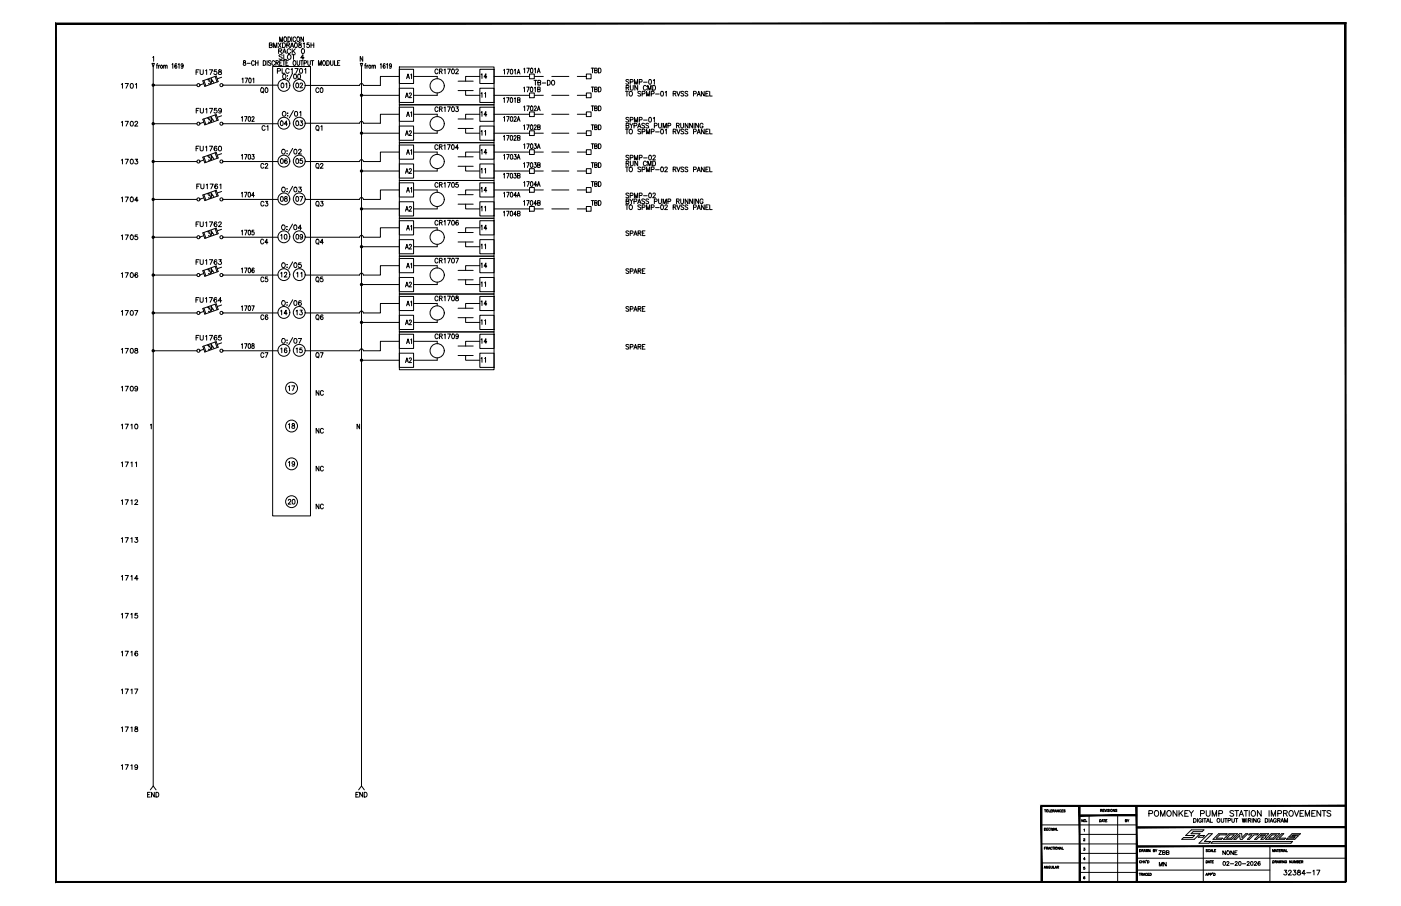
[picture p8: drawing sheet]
<svg xmlns="http://www.w3.org/2000/svg" width="432mm" height="279mm" viewBox="0 0 432 279" stroke-linecap="round" stroke-linejoin="round" font-family="sans-serif">
<g fill="none" stroke="#000" stroke-width=".31">
<path d="M46.8 19.6h.8l-.4 1.1zM47.1 17.7l.2-.3v1.5M48.6 19.6l-.3 .3v1.2M53 19.9l.3-.3v1.5M54.5 19.8l-.1-.1a.72 .72 0 0 0-.6 .6 .72 .72 0 0 0 .4 .8 .42 .42 0 0 0 .3-.5 .42 .42 0 0 0-.5-.4l-.1 .4M55 19.9l.2-.3v1.5M75.1 18.8v.4a.54 .54 0 0 1 .6 .3 .54 .54 0 0 1-.2 .7 .5 .5 0 0 1-.5-.6 .5 .5 0 0 1 .6-.4v-.4zM76.1 19.5h1M78.4 19a.43 .43 0 0 0-.6-.3 .43 .43 0 0 0-.3 .6v.3a.43 .43 0 0 0 .3 .6 .43 .43 0 0 0 .6-.4M78.7 18.7v1.5M78.7 19.4h.8M79.5 18.7v1.5"/>
<path d="M81.1 18.7a.73 .73 0 0 1 .8 .7 .73 .73 0 0 1-.8 .8zM82.3 18.7v1.5M83 13.9l.8-.1v-.5l-.8-.1v1.5l.8-.2 .1-.3-.3-.3M83.5 18.9l-.7-.1v.4l.6 .3 .1 .5-.3 .2-.5-.2M86.2 12.8v-1.4l.4 1.4 .5-1.4v1.4M87.7 11.5l.1-.1a.7 .7 0 0 1 .6 .7 .7 .7 0 0 1-.7 .7l-.2-.5zM88.8 11.4a.73 .73 0 0 1 .8 .7 .73 .73 0 0 1-.8 .7zM89.9 11.4v1.4M91.1 11.7a.43 .43 0 0 0-.5-.3 .43 .43 0 0 0-.3 .6v.3a.43 .43 0 0 0 .3 .5 .43 .43 0 0 0 .5-.3M91.7 11.5l.1-.1a.7 .7 0 0 1 .6 .7 .7 .7 0 0 1-.7 .7l-.2-.5zM93.5 11.4v1.4l-.7-1.4v1.4M99.7 18.8l.1-.1a.7 .7 0 0 1 .5 .8 .7 .7 0 0 1-.6 .6l-.3-.5z"/>
<path d="M100.7 18.7a.73 .73 0 0 1 .8 .7 .73 .73 0 0 1-.8 .8zM101.9 18.7v1.3l.3 .2 .4-.2 .1-1.3M103.1 18.7v1.5h.7M104 19.4h.5M104.8 18.7h-.8v1.5h.8M111 19.6h.8l-.4 1.1zM111.8 17.4v1.5l-.8-1.5v1.5M112.8 19.6l-.3 .3v1.2M117.2 19.9l.3-.3v1.5M118.7 19.8l-.1-.1a.72 .72 0 0 0-.6 .6 .72 .72 0 0 0 .4 .8 .42 .42 0 0 0 .3-.5 .42 .42 0 0 0-.5-.4l-.1 .4M119.2 19.9l.2-.3v1.5M37.4 26l.3-.2v1.4"/>
<path d="M41.6 37.8l.1-.3 .4-.1 .3 .4-.9 1.1h1M47.2 20.7v221.7M47.2 26.3h13.5M47.2 38.2h13.5M48.2 20.1h.4M48.9 20.1v1M49.3 20.1l-.4 .4M50.4 20.4l.3-.3 .2 .1 .1 .9M50.4 20.1v1M51 20.4l.2-.3 .3 .1v.9M56.4 20.1l-.1 .4a.37 .37 0 0 1-.5-.4 .37 .37 0 0 1 .6-.3l-.1 1.2-.5-.1M60.4 22.2h.6"/>
<path d="M61.3 21.5h-.9v1.5M61.7 21.5v1.1l.4 .4 .5-.2 .1-1.3M63.4 21.8l.3-.3v1.5M64.5 21.5h1l-.7 1.5M66.8 21.5h-.7l-.1 .7a.51 .51 0 0 1 .8 0 .51 .51 0 0 1-.1 .7 .51 .51 0 0 1-.8-.2M67.5 21.6v.4l.8 .5a.51 .51 0 0 1-.4 .5 .51 .51 0 0 1-.6-.3l.2-.5 .7-.3-.3-.4zM68.7 26.3h17M68.7 38.2h17M74.4 36.3l.3-.3v1.4M74.6 24.4l.3-.3v1.4M75.4 36h.7l-.5 1.4M75.5 24.1h.8l-.5 1.4"/>
<path d="M76.6 36a.71 .71 0 0 1 .8 .6 .71 .71 0 0 1-.5 .8l-.4-.3zM76.8 24.1a.72 .72 0 0 1 .8 .6 .72 .72 0 0 1-.5 .8l-.4-.2zM77.6 36.3l.1-.2a.35 .35 0 0 1 .5-.1 .35 .35 0 0 1 .1 .5l-.7 .9h.8M77.9 24.4l.3-.3v1.4M84 20.5h11.7v138.6h-11.7zM85.5 21.9l.8-.1 .1-.5-.9-.2v1.5M87 21.1v1.5h.8M87.4 22.9a.67 .67 0 0 1 .7 .7 .67 .67 0 0 1-.7 .6l-.3-.4zM89.1 21.5a.55 .55 0 0 0-.6-.4 .55 .55 0 0 0-.4 .6 .61 .61 0 0 0 .1 .8 .61 .61 0 0 0 .8-.1l.1-.2M89.7 21.4l.4-.3v1.5M90.2 22.6l-1.2 2.2M90.4 34.1l-1.2 2.2"/>
<path d="M90.7 22.9a.71 .71 0 0 1 .8 .6 .71 .71 0 0 1-.5 .8l-.4-.3zM90.9 21.1h1l-.7 1.5M91 34.4a.67 .67 0 0 1 .7 .7 .67 .67 0 0 1-.7 .7l-.2-.6zM91.9 22.9a.71 .71 0 0 1 .9 .6 .71 .71 0 0 1-.6 .8l-.4-.3zM92.4 34.6l.3-.2v1.4M92.5 21.2a.72 .72 0 0 1 .9 .5 .72 .72 0 0 1-.5 .9l-.5-.3zM93.9 21.4l.3-.3v1.5M98.1 20.2v-1.5l.5 1.5 .4-1.5v1.5M111.4 20.7v221.7M111.4 29.4h11.7M112.4 20.1h.4M113.1 20.1v1"/>
<path d="M113.5 20.1l-.4 .4M114.6 20.4l.3-.3 .2 .1 .1 .9M114.6 20.1v1M115.2 20.4l.2-.3 .3 .1v.9M120.6 20.1l-.1 .4a.39 .39 0 0 1-.5-.4 .39 .39 0 0 1 .5-.4l.1 1.1-.3 .3-.3-.2M123.1 20.7h29.2v11.6h-29.2zM123.1 32.3h29.2v11.7h-29.2zM123.1 23.6h-5.9v2.7h-5.2a.58 .58 0 0 0-.6-.5 .58 .58 0 0 0-.6 .5h-16.7M123.1 35.2h-5.9v2.8h-5.2a.58 .58 0 0 0-.6-.6 .58 .58 0 0 0-.6 .6h-16.7M127.5 23.6h7.2v.7M127.5 35.2h7.2v.8M134.7 28.7v.7h-7.2"/>
<path d="M135 21.6a.48 .48 0 0 0-.6-.3 .48 .48 0 0 0-.4 .5v.4a.48 .48 0 0 0 .4 .5 .48 .48 0 0 0 .6-.3M135 33.3a.48 .48 0 0 0-.6-.3 .48 .48 0 0 0-.4 .5v.4a.48 .48 0 0 0 .4 .5 .48 .48 0 0 0 .6-.3M135.4 22l.8-.1v-.5l-.8-.1v1.4M135.4 33.6h.8v-.5l-.8-.2v1.5M135.9 22l.4 .7M135.9 33.6l.4 .8M136.9 21.6l.3-.3v1.4M136.9 33.2l.3-.3v1.5M137.9 21.3h.9l-.6 1.4M137.9 32.9h.9l-.6 1.5M139.4 21.4a.72 .72 0 0 1 .8 .5 .72 .72 0 0 1-.5 .8l-.5-.2zM139.4 33a.71 .71 0 0 1 .8 .6 .71 .71 0 0 1-.5 .8l-.5-.3z"/>
<path d="M140.5 21.6l.1-.2 .4-.1 .2 .4-.8 1h.9M140.5 32.9h.7l-.3 .6a.46 .46 0 0 1 .3 .7 .46 .46 0 0 1-.8-.1M141.2 25h4.6M141.2 27.9h4.6M141.2 36.7h4.6M141.2 39.6h4.6M143.5 27.9v1.5h4.4M143.5 39.6v1.5h4.4M147.9 23.6h-4.4v1.4M147.9 35.2h-4.4v1.5M152.3 23.6h10.9M152.3 29.4h10.9"/>
<path d="M152.3 35.2h10.9M155.2 30.4l.2-.3v1.5M155.2 21.6l.3-.2v1.4M155.2 36.3l.3-.3v1.4M156.1 30.1h.8l-.5 1.5M156.1 21.4h.8l-.5 1.4M156.1 36h.8l-.5 1.4M157.4 30.2l.2-.1a.82 .82 0 0 1 .4 .8 .82 .82 0 0 1-.4 .7l-.3-.3zM157.4 21.4a.72 .72 0 0 1 .8 .6 .72 .72 0 0 1-.5 .8l-.4-.2zM157.4 36a.71 .71 0 0 1 .8 .6 .71 .71 0 0 1-.5 .8l-.4-.3zM158.4 36.3l.2-.3 .5 .3-.7 1.1h.8M158.5 30.4l.3-.3v1.5"/>
<path d="M158.5 21.6l.3-.2v1.4M159.4 22.8l.4-1.4 .5 1.4M159.4 37.4l.4-1.4 .5 1.4M159.5 30.8l.7-.1v-.5l-.7-.1v1.5l.7-.2 .1-.3-.3-.3M159.5 22.3h.6M159.5 36.9h.6M161.4 27.1l.2-.2v1.4M161.4 38.8l.2-.3v1.5M161.4 21.3l.3-.3v1.5M161.4 33l.3-.3v1.4M162.3 38.5h.8l-.6 1.5M162.3 21h.8l-.5 1.5"/>
<path d="M162.3 32.7h.8l-.5 1.4M163.2 28.7h1.5v1.4h-1.5zM163.2 34.5h1.5v1.5h-1.5zM163.6 38.6l.2-.1a.82 .82 0 0 1 .4 .7 .82 .82 0 0 1-.4 .8l-.4-.7zM163.6 21.1a.72 .72 0 0 1 .8 .6 .72 .72 0 0 1-.5 .8l-.4-.3zM163.6 32.8a.71 .71 0 0 1 .8 .5 .71 .71 0 0 1-.5 .8l-.4-.2zM164.6 38.9l.1-.3 .4-.1 .2 .4-.8 1.1h.8M164.6 33l.1-.2a.39 .39 0 0 1 .6 .1 .39 .39 0 0 1-.2 .5l-.5 .7h.8M164.7 29.4h2.7M164.7 35.2h2.7M164.7 21.3l.3-.3v1.5M165.6 22.5l.4-1.5 .5 1.5"/>
<path d="M165.6 34.1l.4-1.4 .5 1.4M165.7 39.2h.7v-.6l-.7-.1v1.5l.7-.1 .1-.4-.3-.3M165.7 22h.6M165.7 33.6h.6M170.1 23.6h5.2M170.1 29.4h5.2M170.1 35.2h5.2M177.9 23.6h2.8M177.9 29.4h2.8M177.9 35.2h2.8M192.8 28.2h.9M192.8 39.8h.9"/>
<path d="M193 27h.7v-.6l-.7-.1v1.5M193 38.7l.7-.1v-.5l-.7-.1v1.5l.7-.1 .1-.4-.3-.3M193.2 28.2v1.4M193.2 39.8v1.5M193.4 27l.4 .8M193.8 24.7l-.3-.2-.6 .2 .1 .4 .7 .3v.5l-.5 .1-.3-.2M193.8 36.4l-.3-.2-.6 .2 .1 .3 .7 .4v.5l-.8-.2M194.1 38l.5 .7v.8M194.2 28.2h.1a.7 .7 0 0 1 .7 .7 .7 .7 0 0 1-.8 .7l-.3-.5zM194.2 25.3l.8-.1 .1-.5-.9-.2v1.5M194.2 36.9h.8v-.6l-.8-.1v1.4M194.3 26.3v1.1l.4 .4 .4-.2 .1-1.3"/>
<path d="M195.1 38l-.5 .7M195.4 38.8l.8-.1v-.5l-.8-.2v1.5M195.5 26v-1.5l.5 1.5 .5-1.5v1.5M195.5 37.6v-1.4l.5 1.4 .5-1.4v1.4M196.5 26.3v1.5l-.8-1.5v1.5M196.5 39.5l.5-1.5 .5 1.5M196.7 39h.7M197 25.3l.8-.1 .1-.5-.9-.2v1.5M197 36.9h.8v-.6l-.8-.1v1.4M197.5 28.4l-.3-.2-.6 .2 .1 .3 .8 .5-.3 .4-.6-.2M197.9 28.9h.8v-.7h-.8v1.4M198.4 25.4h1.1"/>
<path d="M198.4 37h1.1M198.7 38.2l-.3-.2-.5 .1v.5l.6 .3 .2 .4-.3 .2-.6-.2M199.2 26.7a.49 .49 0 0 0-.5-.4 .49 .49 0 0 0-.4 .6v.4a.49 .49 0 0 0 .4 .5 .49 .49 0 0 0 .5-.4M199.2 29.6v-1.4l.5 1.4 .5-1.4v1.4M199.7 27.8v-1.5l.5 1.5 .5-1.5v1.5M199.9 38.2l-.3-.2-.5 .2 .1 .4 .7 .5-.3 .4-.5-.2M200.1 24.6a.72 .72 0 0 1 .8 .5 .72 .72 0 0 1-.5 .9l-.4-.3zM200.1 36.3a.72 .72 0 0 1 .8 .5 .72 .72 0 0 1-.5 .8l-.4-.2zM200.7 28.9h.8v-.7h-.8v1.4M201.2 26.3a.74 .74 0 0 1 .9 .8 .74 .74 0 0 1-.9 .7zM201.4 24.8l.3-.3v1.5M201.4 36.5l.3-.3v1.4"/>
<path d="M201.7 38.8l.7-.1 .1-.5-.8-.2v1.5M202 29h1.2M203 38v1.1l.3 .4 .5-.2 .1-1.3M203.8 28.2a.72 .72 0 0 1 .8 .6 .72 .72 0 0 1-.5 .8l-.4-.2zM203.8 39.9a.71 .71 0 0 1 .8 .6 .71 .71 0 0 1-.5 .8l-.4-.3zM204.4 39.5v-1.5l.5 1.5 .5-1.5v1.5M205 28.4l.4-.2v1.4M205.9 38.8l.7-.1 .1-.5-.8-.2v1.5M207.5 28.9l.7-.1 .1-.5-.8-.1v1.4M207.9 28.9l.5 .7M208.5 38.7l.7-.1 .1-.4-.8-.2v1.5M208.6 28.2l.5 1.4 .5-1.4"/>
<path d="M208.6 39.8l.5 1.5 .5-1.5M208.9 38.7l.5 .8M209.8 38v1.1l.4 .4 .4-.2 .1-1.3M210.7 28.4l-.3-.2-.5 .2 .1 .3 .7 .5-.3 .4-.5-.2M212 28.4l-.3-.2-.6 .2 .1 .3 .8 .5-.3 .4-.6-.2M212 38v1.5l-.8-1.5v1.5M213.4 38v1.5l-.8-1.5v1.5M213.7 28.9h.8v-.7h-.8v1.4M213.9 38v1.5M214.9 29.6l.5-1.4 .5 1.4M215.1 29.1h.6M215.3 38v1.5l-.9-1.5v1.5"/>
<path d="M216.7 38.4a.49 .49 0 0 0-.6-.4 .49 .49 0 0 0-.4 .6v.3a.48 .48 0 0 0 .5 .6 .48 .48 0 0 0 .5-.6h-.3M217 28.2v1.4l-.8-1.4v1.4M217 39.8v1.5l-.8-1.5v1.5M217.6 28.9h.5M218.4 28.2h-.8v1.4h.8M218.4 39.8h-.8v1.5h.8M218.7 28.2v1.4h.8M218.7 39.8v1.5h.8M41.7 49.1h.7l-.4 .5a.49 .49 0 0 1 .4 .8 .49 .49 0 0 1-.9-.1M47.2 49.8h13.5M60.6 57.4h.6M61.6 56.8h-1v1.4"/>
<path d="M61.9 56.8v1l.4 .4 .5-.2 .1-1.2M63.6 57l.3-.2v1.4M64.7 56.8h1l-.7 1.4M67 57v-.2a.72 .72 0 0 0-.9 .5 .72 .72 0 0 0 .5 .9 .45 .45 0 0 0 .5-.4 .45 .45 0 0 0-.4-.5 .45 .45 0 0 0-.5 .4M67.7 57l.4-.2v1.4M68.7 49.8h17M87.1 57.8a.66 .66 0 0 1 .9 .7 .66 .66 0 0 1-1 .5l-.2-.7zM90.2 45.8l-1.2 2.2M90.2 57.4l-1.2 2.3M90.8 46.1a.66 .66 0 0 1 .7 .7 .66 .66 0 0 1-.7 .6l-.2-.5zM90.8 57.8a.72 .72 0 0 1 .8 .5 .72 .72 0 0 1-.5 .9l-.5-.3zM92 46.4l.3-.4 .6 .3-1 1.2h1"/>
<path d="M92.1 57.7h.8l-.5 .6a.49 .49 0 0 1 .4 .8 .49 .49 0 0 1-.9-.2M94.1 49.8h16.7M110.8 49.8a.58 .58 0 0 1 .6-.6 .58 .58 0 0 1 .6 .6M111.4 41.1h11.7M111.4 52.7h11.7M123.1 44h29.2v11.7h-29.2zM123.1 55.7h29.2v11.6h-29.2zM123.1 46.9h-5.9v2.9h-5.2M123.1 58.6h-5.9v2.9h-5.2a.58 .58 0 0 0-.6-.6 .58 .58 0 0 0-.6 .6h-16.7M127.5 46.9h7.2v.7M127.5 58.6h7.2v.7M134.7 40.3v.8h-7.2"/>
<path d="M134.7 52v.7h-7.2M135 45a.48 .48 0 0 0-.6-.4 .48 .48 0 0 0-.4 .6v.3a.48 .48 0 0 0 .4 .6 .48 .48 0 0 0 .6-.4M135 56.6a.48 .48 0 0 0-.6-.3 .48 .48 0 0 0-.4 .5v.4a.48 .48 0 0 0 .4 .6 .48 .48 0 0 0 .6-.4M135.4 45.3l.7-.1 .1-.4-.8-.2v1.5M135.4 57l.8-.1v-.5l-.8-.1v1.5M135.8 45.3l.5 .8M135.9 57l.4 .8M136.8 44.9l.3-.3v1.5M136.9 56.6l.3-.3v1.5M137.9 44.6h.9l-.6 1.5M137.9 56.3h.9l-.6 1.5M139.3 44.7a.72 .72 0 0 1 .8 .6 .72 .72 0 0 1-.5 .8l-.4-.3z"/>
<path d="M139.4 56.4a.72 .72 0 0 1 .8 .5 .72 .72 0 0 1-.5 .9l-.5-.3zM141.2 56.3h-.7v.6a.48 .48 0 0 1 .7 0 .48 .48 0 0 1-.1 .7 .48 .48 0 0 1-.7-.1M141.2 48.4h4.6M141.2 51.3h4.6M141.3 45.6h-.9l.6-1v1.5M143.5 51.3v1.4h4.4M147.9 46.9h-4.4v1.5M147.9 58.6h-4.4v1.4M152.3 46.9h10.9M152.3 58.6h10.9M152.3 41.1h10.9M152.3 52.7h10.9"/>
<path d="M155.2 42.1l.2-.3v1.5M155.2 53.8l.2-.3v1.4M155.2 47.9l.3-.3v1.5M155.2 59.6l.3-.3v1.5M156.1 41.8h.8l-.5 1.5M156.1 53.5h.8l-.5 1.4M156.1 47.6h.8l-.5 1.5M156.1 59.3h.8l-.5 1.5M157.4 41.9l.2-.1a.82 .82 0 0 1 .4 .7 .82 .82 0 0 1-.4 .8l-.4-.7zM157.4 53.5h.2a.8 .8 0 0 1 .4 .7 .8 .8 0 0 1-.4 .7l-.4-.6zM157.4 47.7a.72 .72 0 0 1 .8 .6 .72 .72 0 0 1-.5 .8l-.4-.3zM157.4 59.4l.2-.1a.82 .82 0 0 1 .5 .7 .82 .82 0 0 1-.5 .8l-.3-.7z"/>
<path d="M158.4 42.2l.2-.4 .5 .3-.8 1.2h.8M158.5 53.5h.6l-.4 .5a.43 .43 0 0 1 .4 .7 .43 .43 0 0 1-.8-.1M158.5 47.6h.6l-.3 .6a.43 .43 0 0 1 .3 .7 .43 .43 0 0 1-.7-.1M159.4 49.1l.4-1.5 .5 1.5M159.5 42.5l.7-.1v-.5l-.7-.1v1.5l.7-.1 .1-.4-.3-.3M159.5 54.2l.7-.1v-.6h-.7v1.4h.7l.1-.4-.3-.3M159.5 48.6h.6M161.4 50.5l.2-.3v1.4M161.4 44.6l.3-.2v1.4M161.4 56.3l.3-.3v1.5M162.3 50.2h.8l-.6 1.4M162.3 44.4h.8l-.5 1.4"/>
<path d="M162.3 56h.8l-.5 1.5M163.2 40.3h1.5v1.5h-1.5zM163.2 46.2h1.5v1.4h-1.5zM163.2 52h1.5v1.5h-1.5zM163.2 57.8h1.5v1.5h-1.5zM163.6 50.3l.2-.1a.82 .82 0 0 1 .4 .7 .82 .82 0 0 1-.4 .7l-.4-.6zM163.6 44.4a.72 .72 0 0 1 .8 .6 .72 .72 0 0 1-.5 .8l-.4-.3zM163.6 56.1a.72 .72 0 0 1 .8 .6 .72 .72 0 0 1-.5 .8l-.4-.3zM164.7 50.2h.6l-.4 .6a.43 .43 0 0 1 .4 .6 .43 .43 0 0 1-.8 0M164.7 46.9h2.7M164.7 58.6h2.7M164.7 41.1h2.7"/>
<path d="M164.7 52.7h2.7M164.7 44.4h.6l-.3 .5a.43 .43 0 0 1 .3 .7 .43 .43 0 0 1-.7-.1M165.4 57h-.8l.5-1v1.5M165.6 45.8l.4-1.4 .5 1.4M165.6 57.5l.4-1.5 .5 1.5M165.7 50.9l.7-.1v-.5l-.7-.1v1.4l.7-.1 .1-.3-.3-.3M165.7 45.3h.6M165.7 57h.6M170.1 46.9h5.2M170.1 58.6h5.2M170.1 41.1h5.2M170.1 52.7h5.2"/>
<path d="M177.9 46.9h2.8M177.9 58.6h2.8M177.9 41.1h2.8M177.9 52.7h2.8M193.2 51.5v1.5M194 40l.2-.1a.64 .64 0 0 1 .8 .7 .64 .64 0 0 1-1 .5zM194.2 51.6l.1-.1a.7 .7 0 0 1 .7 .8 .7 .7 0 0 1-.8 .6l-.3-.5zM197.5 40l-.3-.2-.6 .2 .1 .4 .7 .3 .1 .4-.3 .2-.6-.2M197.5 51.7l-.3-.2-.6 .2 .1 .4 .8 .4-.3 .5-.6-.2M197.9 40.6l.8-.1v-.5l-.8-.2v1.5M197.9 52.3l.8-.1v-.6l-.8-.1v1.5M199.2 41.3v-1.5l.5 1.5 .5-1.5v1.5"/>
<path d="M199.2 53v-1.5l.5 1.5 .5-1.5v1.5M200.7 40.6l.8-.1v-.5l-.8-.2v1.5M200.7 52.3l.8-.1v-.6l-.8-.1v1.5M202 40.7h1.2M202 52.3h1.2M203.8 51.6a.72 .72 0 0 1 .8 .5 .72 .72 0 0 1-.5 .9l-.4-.3zM204.9 51.9l.1-.3 .4-.1 .3 .4-.8 1.1h.8M205 40.1l.4-.3v1.5M207.5 40.5h.7l.1-.5-.8-.2v1.5M207.5 52.2l.7-.1 .1-.5-.8-.1v1.5M207.9 40.5l.5 .8M207.9 52.2l.5 .8"/>
<path d="M208.6 51.5l.5 1.5 .5-1.5M210.7 40l-.3-.2-.5 .2 .1 .4 .7 .5-.3 .4-.5-.2M210.7 51.7l-.3-.2-.5 .2 .1 .4 .7 .4-.3 .5-.5-.2M212 40l-.3-.2-.6 .2 .1 .4 .8 .5-.3 .4-.6-.2M212 51.7l-.3-.2-.6 .2 .1 .4 .8 .4-.3 .5-.6-.2M213.7 40.6l.8-.1v-.5l-.8-.2v1.5M213.7 52.3l.8-.1v-.6l-.8-.1v1.5M214.9 41.3l.5-1.5 .5 1.5M214.9 53l.5-1.5 .5 1.5M215.1 40.8h.6M215.1 52.5h.6M217 51.5v1.5l-.8-1.5v1.5"/>
<path d="M217.6 40.5h.5M217.6 52.2h.5M218.4 51.5h-.8v1.5h.8M218.7 51.5v1.5h.8M42.4 72.4h-.7l-.1 .7a.51 .51 0 0 1 .8 0 .51 .51 0 0 1-.2 .7 .51 .51 0 0 1-.7-.2M42.6 61.7h-1.1l.7-.9v1.4M47.2 61.5h13.5M47.2 73.2h13.5M60.4 69.1h.6M61.3 68.4h-.9v1.5M61.7 68.4v1.1l.4 .4 .5-.2 .1-1.3M63.4 68.7l.3-.3v1.5"/>
<path d="M64.5 68.4h1l-.7 1.5M66.8 68.6v-.1a.67 .67 0 0 0-.8 .6 .67 .67 0 0 0 .7 .7 .45 .45 0 0 0 0-.7 .45 .45 0 0 0-.7 .3M67.4 68.8l.1-.3 .4-.1 .3 .4-.9 1.1h1M68.7 61.5h17M68.7 73.2h17M90.2 69.1l-1.3 2.2M90.7 69.4a.67 .67 0 0 1 .8 .7 .67 .67 0 0 1-.8 .7l-.2-.6zM93 70.4h-1.1l.7-1v1.4M94.1 73.2h16.7M110.8 73.2a.58 .58 0 0 1 .6-.6 .58 .58 0 0 1 .6 .6M111.4 64.4h11.7M111.4 76.1h11.7"/>
<path d="M123.1 67.3h29.2v11.7h-29.2zM123.1 79h29.2v11.7h-29.2zM123.1 70.2h-5.9v3h-5.2M127.5 70.2h7.2v.8M134.7 63.7v.7h-7.2M134.7 75.3v.8h-7.2M135 68.3a.48 .48 0 0 0-.6-.3 .48 .48 0 0 0-.4 .5v.4a.48 .48 0 0 0 .4 .5 .48 .48 0 0 0 .6-.3M135 80a.48 .48 0 0 0-.6-.4 .48 .48 0 0 0-.4 .6v.4a.48 .48 0 0 0 .4 .5 .48 .48 0 0 0 .6-.4M135.4 68.7l.8-.1v-.5l-.8-.1v1.4M135.9 68.7l.4 .7M136.9 68.3l.3-.3v1.4M136.9 79.9l.3-.3v1.5"/>
<path d="M137.9 68h.9l-.6 1.4M137.9 79.6h.9l-.6 1.5M139.4 68a.71 .71 0 0 1 .8 .6 .71 .71 0 0 1-.5 .8l-.5-.3zM139.4 79.7a.72 .72 0 0 1 .8 .6 .72 .72 0 0 1-.5 .8l-.5-.3zM140.4 79.6h.9l-.6 1.5M141.2 60h4.6M141.2 63h4.6M141.2 71.7h4.6M141.2 74.6h4.6M141.2 68.2v-.2a.71 .71 0 0 0-.8 .6 .71 .71 0 0 0 .5 .8 .43 .43 0 0 0 .4-.4 .43 .43 0 0 0-.3-.4 .43 .43 0 0 0-.5 .3M143.5 63v1.4h4.4M143.5 74.6v1.5h4.4"/>
<path d="M147.9 70.2h-4.4v1.5M152.3 64.4h10.9M155.2 65.4l.2-.3v1.5M156.1 65.1h.8l-.5 1.5M157.4 65.2l.2-.1a.82 .82 0 0 1 .4 .8 .82 .82 0 0 1-.4 .7l-.3-.3zM159.2 66.1h-.9l.6-1v1.5M159.2 60.3h-.8l.5-1v1.5M159.4 60.8l.4-1.5 .5 1.5M159.5 65.8h.7v-.6l-.7-.1v1.5l.7-.1 .1-.4-.3-.3M159.5 60.3h.6M161.4 62.1l.2-.2v1.4M162.3 61.9h.8l-.6 1.4"/>
<path d="M163.2 63.7h1.5v1.4h-1.5zM163.6 61.9h.2a.82 .82 0 0 1 .4 .7 .82 .82 0 0 1-.4 .7l-.4-.6zM164.7 64.4h2.7M165.4 62.8h-.9l.6-.9v1.4M165.7 62.6l.7-.1v-.6h-.7v1.4h.7l.1-.5-.3-.2M170.1 64.4h5.2M177.9 64.4h2.8M193.2 63.2v1.4M194 63.4l.2-.1a.67 .67 0 0 1 .7 .6 .67 .67 0 0 1-.7 .7l-.3-.5zM197.5 63.4l-.3-.2-.6 .2 .1 .3 .8 .5-.3 .4-.6-.2M197.9 63.9h.8v-.6l-.8-.1v1.4M199.2 64.6v-1.4l.5 1.4 .5-1.4v1.4"/>
<path d="M200.7 63.9h.8v-.6l-.8-.1v1.4M202 64h1.2M203.8 63.3a.71 .71 0 0 1 .8 .5 .71 .71 0 0 1-.5 .8l-.4-.2zM204.4 62.8v-1.4l.5 1.4 .5-1.4v1.4M204.9 63.5l.3-.3 .5 .3-.8 1.1h.8M205.9 62.1h.7v-.7h-.7v1.4M207.5 63.9l.7-.1 .1-.5-.8-.1v1.4M207.9 63.9l.5 .7M208.5 62.1l.7-.1v-.6h-.7v1.4M208.6 63.2l.5 1.4 .5-1.4M208.9 62.1l.5 .7M209.8 61.4v1l.4 .4 .4-.2 .1-1.2"/>
<path d="M210.7 63.4l-.3-.2-.5 .2 .1 .3 .7 .5-.3 .4-.5-.2M212 63.4l-.3-.2-.6 .2 .1 .3 .8 .5-.3 .4-.6-.2M212 61.4v1.4l-.8-1.4v1.4M213.4 61.4v1.4l-.8-1.4v1.4M213.7 63.9h.8v-.6l-.8-.1v1.4M213.9 61.4v1.4M214.9 64.6l.5-1.4 .5 1.4M215.1 64.1h.6M215.3 61.4v1.4l-.9-1.4v1.4M216.7 61.7a.49 .49 0 0 0-.6-.3 .49 .49 0 0 0-.4 .5v.4a.48 .48 0 0 0 .5 .5 .48 .48 0 0 0 .5-.5h-.3M217 63.2v1.4l-.8-1.4v1.4M217.6 63.9h.5"/>
<path d="M218.4 63.2h-.8v1.4h.8M218.7 63.2v1.4h.8M41.5 95.8h1l-.7 1.4M42.4 84.3v-.1a.67 .67 0 0 0-.8 .6 .67 .67 0 0 0 .7 .7 .45 .45 0 0 0 0-.8 .45 .45 0 0 0-.7 .4M47.2 84.8h13.5M47.2 96.5h13.5M68.7 84.8h17M68.7 96.5h17M87 81.3a.64 .64 0 0 1 .9 .5 .64 .64 0 0 1-.9 .5zM88.5 93.2h.1M90.2 80.8l-1.2 2.2M90.2 92.4l-1.2 2.3"/>
<path d="M90.8 81.1a.72 .72 0 0 1 .8 .5 .72 .72 0 0 1-.5 .9l-.5-.3zM90.8 92.8a.72 .72 0 0 1 .8 .5 .72 .72 0 0 1-.5 .9l-.5-.3zM92.8 81.1h-.7l-.1 .6a.52 .52 0 0 1 .8 0 .52 .52 0 0 1-.1 .7 .52 .52 0 0 1-.8-.2M92.9 92.9l-.1-.1a.67 .67 0 0 0-.8 .6 .67 .67 0 0 0 .7 .7 .45 .45 0 0 0 0-.7 .45 .45 0 0 0-.7 .3M94.1 96.5h16.7M110.8 96.5a.58 .58 0 0 1 .6-.6 .58 .58 0 0 1 .6 .6M111.4 87.7h11.7M111.4 99.4h11.7M123.1 90.7h29.2v11.7h-29.2zM123.1 81.9h-5.9v2.9h-5.2a.58 .58 0 0 0-.6-.6 .58 .58 0 0 0-.6 .6h-16.7M123.1 93.6h-5.9v2.9h-5.2M127.5 81.9h7.2v.7"/>
<path d="M127.5 93.6h7.2v.7M134.7 87v.7h-7.2M134.7 98.7v.7h-7.2M135 91.7a.48 .48 0 0 0-.6-.4 .48 .48 0 0 0-.4 .6v.3a.48 .48 0 0 0 .4 .6 .48 .48 0 0 0 .6-.4M135.4 80.3h.8v-.5l-.8-.2v1.5M135.4 92l.8-.1v-.4l-.8-.2v1.5M135.9 80.3l.4 .8M135.9 92l.4 .8M136.9 91.6l.3-.3v1.5M137.9 91.3h.9l-.6 1.5M139.4 91.4a.71 .71 0 0 1 .8 .5 .71 .71 0 0 1-.5 .9l-.5-.3zM140.5 91.4v.4a.59 .59 0 0 1 .7 .2 .59 .59 0 0 1 0 .7l-.5 .1a.47 .47 0 0 1-.3-.6 .47 .47 0 0 1 .7-.3l.1-.5z"/>
<path d="M141.2 83.4h4.6M141.2 86.3h4.6M141.2 95.1h4.6M141.2 98h4.6M143.5 86.3v1.4h4.4M143.5 98v1.4h4.4M147.9 81.9h-4.4v1.5M147.9 93.6h-4.4v1.5M193.8 83.1l-.3-.2-.6 .2 .1 .3 .7 .4v.5h-.5l-.3-.2M193.8 94.8l-.3-.3-.6 .3 .1 .3 .7 .4v.4l-.8-.1M194.2 83.6h.8l.1-.6-.9-.1v1.4M194.2 95.3l.8-.1v-.6l-.8-.1v1.5"/>
<path d="M195.3 84.3l.6-1.4 .5 1.4M195.3 96l.6-1.5 .5 1.5M195.5 83.9h.7M195.5 95.5h.7M196.7 83.6l.7-.1 .1-.5-.8-.1v1.4M196.7 95.2h.7l.1-.5-.8-.2v1.5M197.1 83.6l.4 .7M197.1 95.2l.4 .8M198 83.6h.5M198 95.2h.5M198.8 82.9h-.8v1.4h.8M198.8 94.5h-.8v1.5h.8"/>
<path d="M41.7 107.5v.4a.59 .59 0 0 1 .6 .2 .59 .59 0 0 1 .1 .7h-.7a.59 .59 0 0 1 0-.7 .59 .59 0 0 1 .7-.2v-.4zM47.2 108.2h13.5M60.4 104.1h.6M61.3 103.4h-.9v1.5M68.7 108.2h17M88.5 104.9h.1M90.2 104.1l-1.2 2.2M90.8 104.5a.66 .66 0 0 1 .7 .6 .66 .66 0 0 1-.7 .7l-.2-.6zM91.9 104.4h1l-.7 1.4M111.4 111.1h11.7M123.1 102.4h29.2v11.6h-29.2zM123.1 105.3h-5.9v2.9h-5.2a.58 .58 0 0 0-.6-.6 .58 .58 0 0 0-.6 .6h-16.7"/>
<path d="M127.5 105.3h7.2v.7M134.7 110.4v.7h-7.2M135 103.3a.49 .49 0 0 0-.6-.3 .49 .49 0 0 0-.3 .5v.4a.49 .49 0 0 0 .3 .5 .49 .49 0 0 0 .6-.3M135.4 103.7l.8-.1 .1-.5-.9-.1v1.5M135.9 103.7l.4 .8M136.9 103.3l.3-.3v1.5M138 103h.8l-.6 1.5M139.4 103.1a.72 .72 0 0 1 .8 .5 .72 .72 0 0 1-.5 .9l-.4-.3zM141.2 106.7h4.6M141.2 109.6h4.6M141.3 103.5a.41 .41 0 0 1-.6 .3 .41 .41 0 0 1-.1-.7 .41 .41 0 0 1 .6 .1l-.1 1.2-.6-.2M143.5 109.6v1.5h4.4"/>
<path d="M147.9 105.3h-4.4v1.4M37.4 131.1l.3-.3v1.5M46.4 131.1l.2-.3v1.5M110.8 130.8v1.5l-.8-1.5v1.5M37.4 142.7l.3-.2v1.4M37.4 154.4l.3-.3v1.5M37.4 166.1l.3-.3v1.5M37.4 177.8l.3-.3v1.4M37.4 189.4l.3-.2v1.4M37.4 201.1l.3-.3v1.5M37.4 212.8l.3-.3v1.4M37.4 224.4l.3-.2v1.4"/>
<path d="M37.4 236.1l.3-.3v1.5M321 254.4h29.3M321.9 255.4l.4 .1-.1 .5-.3 .1zM321.9 249.7h.5M322.1 249.7v.7M322.6 255.7h.3M323 255.4h-.4v.7h.4M323.3 249.7v.7h.4M323.7 255.5a.29 .29 0 0 0-.4 0 .29 .29 0 0 0 0 .4 .29 .29 0 0 0 .4 0M323.9 250.1h.2M323.9 255.4v.7M324.2 256.1v-.7l.3 .7 .2-.7v.7"/>
<path d="M324.3 249.7h-.4v.7h.4M324.5 250.1l.5-.3-.5-.1v.7M324.7 250.1l.3 .3M324.9 256.1l.3-.7 .2 .7M325 255.8h.3M325.1 250.4l.3-.7 .2 .7M325.2 250.2h.3M325.6 255.4v.7h.4M326.3 249.7v.7l-.5-.7v.7M327 249.9a.29 .29 0 0 0-.4 0 .29 .29 0 0 0 0 .4 .29 .29 0 0 0 .4-.1M327.2 250.1h.3M327.7 249.7h-.5v.7h.5"/>
<path d="M328.3 249.8h-.5l.5 .4-.1 .2-.4-.1M332.7 257.3h17.6M333.9 252.7v.7l-.5-.7v.7M334 258.8l.3-.1-.4 .6h.5M334.1 255.8l.1-.1v.7M334.9 253.4h.1M335.7 251.5v20.5M338.9 252.7l.5 .2-.1 .5h-.4zM339.2 249.9h.4v-.2l-.4-.1v.7M339.4 249.9l.2 .4M339.5 253.4l.3-.7 .3 .7M339.6 253.2h.4"/>
<path d="M339.9 249.9h.2M340.1 252.7h.5M340.3 249.6h-.4v.7h.4M340.4 252.7v.7M340.4 249.6l.3 .7 .3-.7M340.8 253.1h.2M341.1 249.6v.7M341.2 252.7h-.4v.7h.4M341.8 249.7h-.4l.4 .4-.4 .1M342.1 249.6v.7M343.5 249.6v.7l-.4-.7v.7M344.2 249.7h-.4l.4 .4-.4 .1"/>
<path d="M344.5 251.5v20.5M354.1 250.9l1-.1 .1-.7-1.1-.1v1.7M355.9 250.2l.2-.1a.82 .82 0 0 1 1 .7 .82 .82 0 0 1-1 .8l-.3-.5zM357.7 251.7v-1.7l.7 1.7 .7-1.7v1.7M359.8 250.2l.2-.1a.82 .82 0 0 1 1 .7 .82 .82 0 0 1-1 .8l-.4-.5zM362.7 250v1.7l-1.2-1.7v1.7M363.4 250v1.7M363.8 250.7l.8 1M364.2 258.8l.6-.5h2.7l.7-.6h-2.8l1.8-1.8h3.9l-.6 .6h-2.8l-.6 .6h2.7l-1.7 1.7zM364.6 250l-1.2 1.2M365.2 250.8h.6M366.2 250h-1v1.7h1"/>
<path d="M366.5 250l.7 .8v.9M367.8 250l-.6 .8M367.9 252.4h.4a.63 .63 0 0 1 .4 .6 .63 .63 0 0 1-.4 .6h-.4zM369.1 252.4v1.2M369.3 258.2l.6-.5h1.4l-.5 .5zM370 250.9l1-.1 .1-.7-1.1-.1v1.7M370.3 252.7a.44 .44 0 0 0-.5-.3 .44 .44 0 0 0-.4 .5v.2a.42 .42 0 0 0 .5 .5 .42 .42 0 0 0 .4-.5h-.3M370.7 252.4v1.2M371 252.4h.8M371.3 252.4v1.2M371.8 250v1.2l.5 .5 .6-.2 .1-1.5M371.9 253.6l.4-1.2 .4 1.2"/>
<path d="M372 253.2h.6M373 252.4v1.2h.7M373.6 251.7v-1.7l.7 1.7 .7-1.7v1.7M373.8 259.5h24.6l-.6 .5h-24.5zM373.9 258.8l1.7-1.7h2.6l-.4 .4h-1.9l-1 1h1.9l-.4 .3zM375.6 250.9l1-.1 .1-.7-1.1-.1v1.7M376.4 252.4v1l.3 .2 .4-.2 .1-1M377.1 258.8l1.7-1.7h2.6l-1.8 1.7zM377.4 252.4h.8M377.8 252.4v1.2M378.1 258.5l1-1h1.3l-1 1zM378.5 253h.7v-.5l-.7-.1v1.2"/>
<path d="M379.7 252.4v.9l.3 .3 .4-.2v-1M380.2 250.2l-.4-.2-.7 .2 .1 .4 1 .6v.3l-.4 .2-.7-.2M380.3 258.8l1.7-1.7h.7l.1 1.2 1.2-1.2h.6l-1.8 1.7h-.6l-.1-1.1-1.2 1.1zM380.6 250h1.2M380.7 252.4h.8M381.1 252.4v1.2M381.2 250v1.7M381.9 251.7l.7-1.7 .7 1.7M382.2 251.2h.8M382.9 252.4l.2 1.2 .3-1.2 .3 1.2 .3-1.2M383.4 250h1.2M384 250v1.7"/>
<path d="M384.3 252.4v1.2M384.8 253l.6-.1 .2-.3-.8-.2v1.2M384.9 257.5l.4-.4h2.5l-.4 .4h-.9l-1.4 1.3h-.6l1.3-1.3zM385 250v1.7M385.1 253l.5 .6M385.8 250.2l.2-.1a.82 .82 0 0 1 1 .7 .82 .82 0 0 1-1 .8l-.4-.5zM385.9 252.4v1.2M386.7 258.8l1.8-1.7h2.5l-1.6 1.7h-.8l.8-.7h-1.3l-.8 .7zM387.2 252.4v1.2l-.8-1.2v1.2M388.4 252.7a.42 .42 0 0 0-.5-.3 .42 .42 0 0 0-.3 .5v.2a.41 .41 0 0 0 .4 .5 .41 .41 0 0 0 .4-.5h-.3M388.5 257.7l.2-.2h1.3l-.3 .2zM388.7 250v1.7l-1.2-1.7v1.7"/>
<path d="M390 252.4h.4a.63 .63 0 0 1 .4 .6 .63 .63 0 0 1-.4 .6h-.4zM390.1 258.8l1.7-1.7h2.6l-1.8 1.7zM391.1 252.4v1.2M391.1 250v1.7M391.4 253.6l.5-1.2 .4 1.2M391.6 253.2h.5M391.8 251.7v-1.7l.7 1.7 .6-1.7v1.7M392.1 257.5h1.3l-1 1h-1.3zM393.3 258.8l1.7-1.7h.7l-1.4 1.4h1.9l-.4 .3zM393.4 252.7a.44 .44 0 0 0-.5-.3 .44 .44 0 0 0-.4 .5v.2a.42 .42 0 0 0 .4 .5 .42 .42 0 0 0 .5-.5h-.3M393.8 253l.6-.1 .1-.4-.7-.1v1.2M393.8 250.9l1-.1 .1-.7-1.1-.1v1.7"/>
<path d="M394.1 253l.4 .6M394.8 253.6l.4-1.2 .4 1.2M394.9 253.2h.6M395.6 250.8l1-.1 .1-.6-1.1-.1v1.7M395.9 253.6v-1.2l.5 1.2 .4-1.2v1.2M396.2 250.8l.5 .9M396.5 258.8l.4-.3h1.9l.3-.4h-1.9l1-1h2.6l-.4 .4h-1.9l-.3 .2h2l-1.1 1.1zM397.4 250.2l.2-.1a.82 .82 0 0 1 1 .7 .82 .82 0 0 1-1 .8l-.3-.5zM398.9 250l.7 1.7 .7-1.7M400.7 250.8h.7M401.8 250h-1.1v1.7h1.1M402.3 251.7v-1.7l.6 1.7 .7-1.7v1.7"/>
<path d="M404.3 250.8h.7M405.4 250h-1.1v1.7h1.1M407.1 250v1.7l-1.2-1.7v1.7M407.5 250h1.2M408.1 250v1.7M410.2 250.2l-.5-.2-.7 .2 .2 .4 1 .6v.3l-.5 .2-.7-.2M321 266.1h29.3M321 260.3h29.3M321.8 267.8l.3-.7 .2 .7M321.9 261.6h.3M321.9 267.6h.3M322.3 261.2h-.4v.7"/>
<path d="M322.5 261.6l.5-.2-.5-.2v.7M322.7 261.6l.3 .3M323 267.1v.7l-.5-.7v.7M323.1 261.9l.3-.7 .2 .7M323.2 261.7h.3M323.7 267.3a.3 .3 0 0 0-.4-.1 .3 .3 0 0 0 0 .5 .3 .3 0 0 0 .4-.1l-.2-.1M323.9 267.1l.2 .7 .3-.2v-.5M324.3 261.4a.29 .29 0 0 0-.5 0 .29 .29 0 0 0 0 .4 .29 .29 0 0 0 .5 0M324.4 261.2h.5M324.6 261.2v.7M324.7 267.1v.7h.4M325 261.2v.7"/>
<path d="M325.1 267.8l.3-.7 .3 .7M325.2 267.6h.4M325.8 267.4h.5v-.2l-.5-.1v.7M326.1 267.4l.2 .4M326.5 261.2v.7l-.4-.7v.7M326.7 261.9l.2-.7 .3 .7M326.8 261.7h.3M327.4 261.2v.7h.4M332.7 263.2h17.6M332.7 269h17.6M334 261.5h.4l-.2 .3 .2 .2-.2 .2-.3-.1M334.4 270.4h-.1a.31 .31 0 0 0-.4 .3 .31 .31 0 0 0 .5 .2l-.1-.3-.3 .2"/>
<path d="M350.3 272h.1M350.3 268.3h41.1M350.3 264.7h64.6M351.1 269.3h.5M351.2 262l.4 .1-.1 .5-.3 .1zM351.3 269.3v.7M351.7 265.6a.3 .3 0 0 0-.5 0 .3 .3 0 0 0 0 .4 .3 .3 0 0 0 .4 0h.1M351.7 269.6l.5-.2-.5-.1v.7M351.9 262.3l.5-.2-.5-.1v.7M351.9 265.7h.5M351.9 265.4v.7M352 269.6l.2 .4"/>
<path d="M352.1 262.3l.3 .4M352.3 270l.3-.7 .3 .7M352.4 265.4v.7M352.4 269.8h.4M352.5 262.7l.3-.7 .2 .7M352.6 262.4h.3M352.6 265.4v.7M352.8 265.7l.3 .4M353.1 265.4l-.5 .5M353.1 262l.2 .7 .2-.7 .2 .7 .1-.7M353.4 265.3l-.1 .2M353.5 269.5a.3 .3 0 0 0-.4 0 .3 .3 0 0 0 0 .4 .3 .3 0 0 0 .4 0v-.1"/>
<path d="M353.7 265.4l.4 .1-.1 .6h-.3zM353.7 269.6h.3M354.2 269.3h-.5v.7h.5M354.4 269.3a.39 .39 0 0 1 .4 .2 .39 .39 0 0 1 0 .4l-.4 .1zM354.5 262v.7l-.5-.7v.7M369.5 260l3-2.9h1.1l-2.4 2.4h2l-.6 .5zM370.9 261v11M371.6 270l.3-.7 .3 .7M371.7 265.4l.4 .1v.6h-.4zM371.7 269.8h.4M372.2 262.1h-.5l.5 .5h-.5M372.3 266.1l.3-.7 .3 .7"/>
<path d="M372.3 269.7l.4-.1 .1-.2-.5-.1v.7M372.4 265.9h.4M372.9 262.1a.29 .29 0 0 0-.5 0 .29 .29 0 0 0 0 .4 .29 .29 0 0 0 .5 0M372.9 265.4h.5M373 262.7l.3-.7 .2 .7M373 269.7l.4-.1 .1-.2-.5-.1v.7M373.1 262.4h.3M373.2 265.4v.7M373.6 265.7h.2M373.7 262v.7h.4M373.8 269.2l-.1 .2M374 265.4h-.4v.7h.4"/>
<path d="M374.1 269.3l.4 .2-.1 .5h-.3zM374.3 262.3h.2M374.7 262h-.4v.7h.4M377.1 265.8a.54 .54 0 0 1 .6 .5 .54 .54 0 0 1-.6 .5l-.2-.4zM377.7 262.4v1.2l-.8-1.2v1.2M378.1 266l.2-.3 .5 .2-.7 1h.7M379.2 266.4h1M380.1 262.4v1.2l-.8-1.2v1.2M380.6 262.9h.4M380.7 266l.2-.3 .4 .2-.7 1h.8M381.3 262.4h-.7v1.2h.7M381.9 265.8a.54 .54 0 0 1 .6 .5 .54 .54 0 0 1-.6 .5l-.2-.4z"/>
<path d="M382.9 266.4h1M384.4 266l.2-.3 .4 .2-.7 1h.8M386.6 266l.2-.3 .5 .2-.8 1h.8M388.4 265.9l-.1-.1a.53 .53 0 0 0-.6 .5 .53 .53 0 0 0 .6 .5 .37 .37 0 0 0 0-.6 .37 .37 0 0 0-.6 .3M391.4 261v11M392.3 265.4l.4 .1-.1 .6h-.3zM392.3 262.7v-.7l.2 .7 .3-.7v.7M393 265.7l.4-.2-.4-.1v.7M393 262.7l.2-.7 .3 .7M393.1 262.4h.3M393.2 265.7l.2 .4M393.6 266.1l.2-.7 .3 .7"/>
<path d="M393.6 262h.4M393.8 262v.7M394.2 265.4l.2 .7 .1-.7 .2 .7 .2-.7M394.2 262.3h.3M394.7 262h-.5v.7h.5M394.8 262.3h.4l.1-.3h-.5v.7M395.1 265.4v.7M395.1 262.3l.2 .4M395.5 262v.7M395.7 262.7l.3-.7 .3 .7M395.8 265.4v.7l-.4-.7v.7M395.8 262.4h.4"/>
<path d="M396.4 262v.7h.4M396.6 265.6a.29 .29 0 0 0-.5 0 .29 .29 0 0 0 0 .4 .29 .29 0 0 0 .5 0l-.2-.2M398 265.4v.7l-.5-.7v.7M398.2 265.4l.2 .7 .3-.1v-.6M399 266.1v-.7l.2 .7 .3-.7v.7M399.8 265.7h.4v-.2l-.4-.1v.7h.4l-.1-.4M400.5 265.7h.2M400.9 265.4h-.4v.7M401.1 265.7h.4l.1-.2-.5-.1v.7M401.3 265.7l.3 .4M405.8 268.3h1l-.7 1.5"/>
<circle cx="47.2" cy="38.1" r=".35"/>
<circle cx="47.2" cy="26.3" r=".35"/>
<circle cx="47.2" cy="26.3" r=".12"/>
<circle cx="47.2" cy="38.1" r=".12"/>
<circle cx="47.2" cy="38.1" r=".22"/>
<circle cx="47.2" cy="26.3" r=".22"/>
<circle cx="49.8" cy="20.5" r=".44"/>
<circle cx="61.2" cy="26.3" r=".48"/>
<circle cx="61.2" cy="38.1" r=".48"/>
<circle cx="68.3" cy="38.1" r=".48"/>
<circle cx="68.3" cy="26.3" r=".48"/>
<circle cx="87.6" cy="35" r=".67"/>
<circle cx="111.4" cy="29.4" r=".35"/>
<circle cx="111.4" cy="29.4" r=".12"/>
<circle cx="111.4" cy="29.4" r=".22"/>
<circle cx="114" cy="20.5" r=".44"/>
<circle cx="134.7" cy="26.5" r="2.19"/>
<circle cx="134.7" cy="38.1" r="2.19"/>
<circle cx="47.2" cy="49.8" r=".35"/>
<circle cx="47.2" cy="49.8" r=".12"/>
<circle cx="47.2" cy="49.8" r=".22"/>
<circle cx="61.2" cy="49.8" r=".48"/>
<circle cx="68.3" cy="49.8" r=".48"/>
<circle cx="87.4" cy="46.7" r=".67"/>
<circle cx="111.4" cy="41.1" r=".35"/>
<circle cx="111.4" cy="52.7" r=".35"/>
<circle cx="111.4" cy="41.1" r=".12"/>
<circle cx="111.4" cy="52.7" r=".12"/>
<circle cx="111.4" cy="41.1" r=".22"/>
<circle cx="111.4" cy="52.7" r=".22"/>
<circle cx="134.7" cy="49.8" r="2.19"/>
<circle cx="47.2" cy="61.5" r=".35"/>
<circle cx="47.2" cy="73.2" r=".35"/>
<circle cx="47.2" cy="61.5" r=".12"/>
<circle cx="47.2" cy="73.2" r=".12"/>
<circle cx="47.2" cy="61.5" r=".22"/>
<circle cx="47.2" cy="73.2" r=".22"/>
<circle cx="61.2" cy="61.5" r=".48"/>
<circle cx="61.2" cy="73.2" r=".48"/>
<circle cx="68.3" cy="61.5" r=".48"/>
<circle cx="68.3" cy="73.2" r=".48"/>
<circle cx="87.3" cy="70" r=".67"/>
<circle cx="111.4" cy="76.1" r=".35"/>
<circle cx="111.4" cy="64.4" r=".35"/>
<circle cx="111.4" cy="76.1" r=".12"/>
<circle cx="111.4" cy="64.4" r=".12"/>
<circle cx="111.4" cy="64.4" r=".22"/>
<circle cx="111.4" cy="76.1" r=".22"/>
<circle cx="134.7" cy="73.2" r="2.19"/>
<circle cx="134.7" cy="61.5" r="2.19"/>
<circle cx="47.2" cy="84.8" r=".35"/>
<circle cx="47.2" cy="96.5" r=".35"/>
<circle cx="47.2" cy="96.5" r=".12"/>
<circle cx="47.2" cy="84.8" r=".12"/>
<circle cx="47.2" cy="84.8" r=".22"/>
<circle cx="47.2" cy="96.5" r=".22"/>
<circle cx="61.2" cy="96.5" r=".48"/>
<circle cx="61.2" cy="84.8" r=".48"/>
<circle cx="68.3" cy="96.5" r=".48"/>
<circle cx="68.3" cy="84.8" r=".48"/>
<circle cx="87.4" cy="93.4" r=".67"/>
<circle cx="111.4" cy="99.4" r=".35"/>
<circle cx="111.4" cy="87.7" r=".35"/>
<circle cx="111.4" cy="99.4" r=".12"/>
<circle cx="111.4" cy="87.7" r=".12"/>
<circle cx="111.4" cy="87.7" r=".22"/>
<circle cx="111.4" cy="99.4" r=".22"/>
<circle cx="134.7" cy="96.5" r="2.19"/>
<circle cx="134.7" cy="84.8" r="2.19"/>
<circle cx="47.2" cy="108.2" r=".35"/>
<circle cx="47.2" cy="108.2" r=".12"/>
<circle cx="47.2" cy="108.2" r=".22"/>
<circle cx="61.2" cy="108.2" r=".48"/>
<circle cx="68.3" cy="108.2" r=".48"/>
<circle cx="87.4" cy="105" r=".67"/>
<circle cx="111.4" cy="111.1" r=".35"/>
<circle cx="111.4" cy="111.1" r=".12"/>
<circle cx="111.4" cy="111.1" r=".22"/>
<circle cx="134.7" cy="108.2" r="2.19"/>
<circle cx="322.8" cy="250" r=".32"/>
<circle cx="334.4" cy="253.1" r=".32"/>
<circle cx="342.6" cy="249.9" r=".32"/>
<circle cx="375.5" cy="252.9" r=".53"/>
<circle cx="325.5" cy="261.5" r=".32"/>
<circle cx="378.5" cy="262.9" r=".54"/>
<circle cx="385.8" cy="266.2" r=".53"/>
</g>
<g fill="#000" stroke="#000" stroke-width=".31">
<path d="M17.1 7.1h397.8l-397.5 .3zM17.4 7.4h397.2l.3-.3z"/>
<path d="M414.9 7.1v264.9l-.3-264.6zM414.6 7.4v264.6h.3z"/>
<path d="M320.8 248.4h94.1l-93.8 .3zM321.1 248.7h93.8v-.3z"/>
<path d="M332.7 251.3h17.6l-17.6 .3zM332.7 251.6h17.6v-.3z"/>
<path d="M350.3 255h64.6l-64.6 .3zM350.3 255.3h64.6v-.3z"/>
<path d="M17.1 7.1l.3 264.7-.3 .3zM17.1 7.1l.3 264.7v-264.4z"/>
<path d="M320.8 248.5l.3 23.5h-.3zM320.8 248.5l.3 23.5v-23.5z"/>
<path d="M332.6 248.5l.3 23.5h-.3zM332.6 248.5l.3 23.5v-23.5z"/>
<path d="M350.2 248.5l.3 23.5h-.3zM350.2 248.5l.3 23.5v-23.5z"/>
<path d="M350.3 260.8h64.6l-64.6 .3zM350.3 261.1h64.6v-.3z"/>
<path d="M17.1 272.1l397.6-.3v.3zM17.4 271.8l-.3 .3 397.6-.3z"/>
</g>
<g font-size="4.9">
<text x="39.2" y="28.6">01</text>
<text x="63.1" y="27.2">3A</text>
<text x="79.4" y="30">Q0</text>
<text x="63.1" y="39.2">3A</text>
<text x="96.3" y="41.6">Q1</text>
<text x="63.1" y="50.8">3A</text>
<text x="79.4" y="53.3">C2</text>
<text x="96.3" y="53.3">Q2</text>
<text x="63.1" y="62.4">3A</text>
<text x="85.4" y="63.5">08</text>
<text x="90.3" y="63.5">07</text>
<text x="63.1" y="74.1">3A</text>
<text x="85.7" y="75.1">10</text>
<text x="90.3" y="75.1">09</text>
<text x="151.3" y="84" transform="rotate(-90 151.3 84)">14</text>
<text x="63.1" y="85.7">3A</text>
<text x="85.7" y="86.8">12</text>
<text x="147.5" y="95.6">14</text>
<text x="63.1" y="97.4">3A</text>
<text x="63.1" y="109">3A</text>
<text x="39.5" y="157">12</text>
</g>
<g font-size="4.4">
<text x="85" y="17.6">RACK 0</text>
<text x="85" y="19.4">SLOT 4</text>
<text x="181.3" y="23.6">TBD</text>
<text x="85.7" y="28.2">01</text>
<text x="90.3" y="28.2">02</text>
<text x="96.3" y="29.6">C0</text>
<text x="128.1" y="25.4" transform="rotate(-90 128.1 25.4)">A1</text>
<text x="147.5" y="25.4">14</text>
<text x="163.7" y="27.5">TB-DO</text>
<text x="181.3" y="29.6">TBD</text>
<text x="59.6" y="36">FU1759</text>
<text x="124.2" y="31.4">A2</text>
<text x="151" y="31.4" transform="rotate(-90 151 31.4)">11</text>
<text x="181.3" y="35.3">TBD</text>
<text x="36.7" y="40.2">17</text>
<text x="79.7" y="41.3">C1</text>
<text x="85.4" y="39.9">04</text>
<text x="90.3" y="39.9">03</text>
<text x="124.5" y="37">A1</text>
<text x="147.5" y="37">14</text>
<text x="181.3" y="41.3">TBD</text>
<text x="59.6" y="47.6">FU1760</text>
<text x="124.2" y="43">A2</text>
<text x="147.5" y="43">11</text>
<text x="181.3" y="46.9">TBD</text>
<text x="36.7" y="51.9">17</text>
<text x="73.4" y="50.4">1703</text>
<text x="85.4" y="51.5">06</text>
<text x="90.3" y="51.5">05</text>
<text x="124.5" y="48.7">A1</text>
<text x="147.5" y="48.7">14</text>
<text x="181.3" y="52.9">TBD</text>
<text x="191.9" y="50.4">SPMP-02</text>
<text x="124.2" y="54.7">A2</text>
<text x="147.5" y="54.7">11</text>
<text x="181.3" y="58.6">TBD</text>
<text x="36.7" y="63.5">17</text>
<text x="73.4" y="62.1">1704</text>
<text x="79.4" y="64.9">C3</text>
<text x="96.3" y="64.9">Q3</text>
<text x="128.1" y="60.7" transform="rotate(-90 128.1 60.7)">A1</text>
<text x="147.5" y="60.3">14</text>
<text x="181.3" y="64.6">TBD</text>
<text x="191.9" y="62.1">SPMP-02</text>
<text x="124.2" y="66.3">A2</text>
<text x="147.5" y="66.3">11</text>
<text x="147.5" y="72">14</text>
<text x="36.7" y="75.1">17</text>
<text x="73.4" y="73.7">1705</text>
<text x="79.4" y="76.6">C4</text>
<text x="96.3" y="76.6">Q4</text>
<text x="124.2" y="78">A2</text>
<text x="124.5" y="72.3">A1</text>
<text x="147.5" y="78">11</text>
<text x="191.9" y="73.7">SPARE</text>
<text x="59.6" y="82.9">FU1763</text>
<text x="124.5" y="84">A1</text>
<text x="36.7" y="86.8">17</text>
<text x="73.4" y="85.4">1706</text>
<text x="79.4" y="88.2">C5</text>
<text x="94.2" y="86.8" transform="rotate(-90 94.2 86.8)">11</text>
<text x="96.3" y="88.2">Q5</text>
<text x="124.2" y="89.6">A2</text>
<text x="147.5" y="89.6">11</text>
<text x="59.6" y="94.5">FU1764</text>
<text x="124.5" y="95.6">A1</text>
<text x="36.7" y="98.4">17</text>
<text x="73.4" y="97">1707</text>
<text x="79.4" y="99.8">C6</text>
<text x="85.7" y="98.4">14</text>
<text x="90.3" y="98.4">13</text>
<text x="96.3" y="99.8">Q6</text>
<text x="124.2" y="101.2">A2</text>
<text x="147.5" y="101.2">11</text>
<text x="124.5" y="107.2">A1</text>
<text x="147.5" y="107.2">14</text>
<text x="36.7" y="110.1">17</text>
<text x="73.4" y="108.7">1708</text>
<text x="79.4" y="111.5">C7</text>
<text x="85.7" y="110.1">16</text>
<text x="90.3" y="110.1">15</text>
<text x="96.3" y="111.5">Q7</text>
<text x="124.2" y="112.9">A2</text>
<text x="147.5" y="112.9">11</text>
<text x="191.9" y="109">SPARE</text>
<text x="36.7" y="121.7">17</text>
<text x="87.8" y="121.7">17</text>
<text x="96.7" y="123.1">NC</text>
<text x="39.5" y="133.3">10</text>
<text x="87.8" y="133.3">18</text>
<text x="96.7" y="134.8">NC</text>
<text x="39.5" y="145">11</text>
<text x="88.2" y="145">19</text>
<text x="96.7" y="146.4">NC</text>
<text x="87.8" y="156.6">20</text>
<text x="96.7" y="158">NC</text>
<text x="39.5" y="168.6">13</text>
<text x="39.5" y="180.3">14</text>
<text x="39.5" y="191.9">15</text>
<text x="39.5" y="203.6">16</text>
<text x="39.5" y="215.2">17</text>
<text x="39.5" y="226.8">18</text>
<text x="39.5" y="238.5">19</text>
<text x="44.4" y="246.9">END</text>
<text x="108.7" y="246.9">END</text>
<text x="356.3" y="268.5">MN</text>
<text x="394.8" y="270.9">32384</text>
</g>
<text font-size="4" x="356.3" y="264.6">ZBB</text>
<g font-size="3.5">
<text x="346.1" y="254.7">BY</text>
<text x="333" y="266.3">4</text>
</g>
<text font-size="3.1" x="333" y="269.2">5</text>
<text font-size="2.6" x="401.8" y="270.2">-</text>
</svg>
